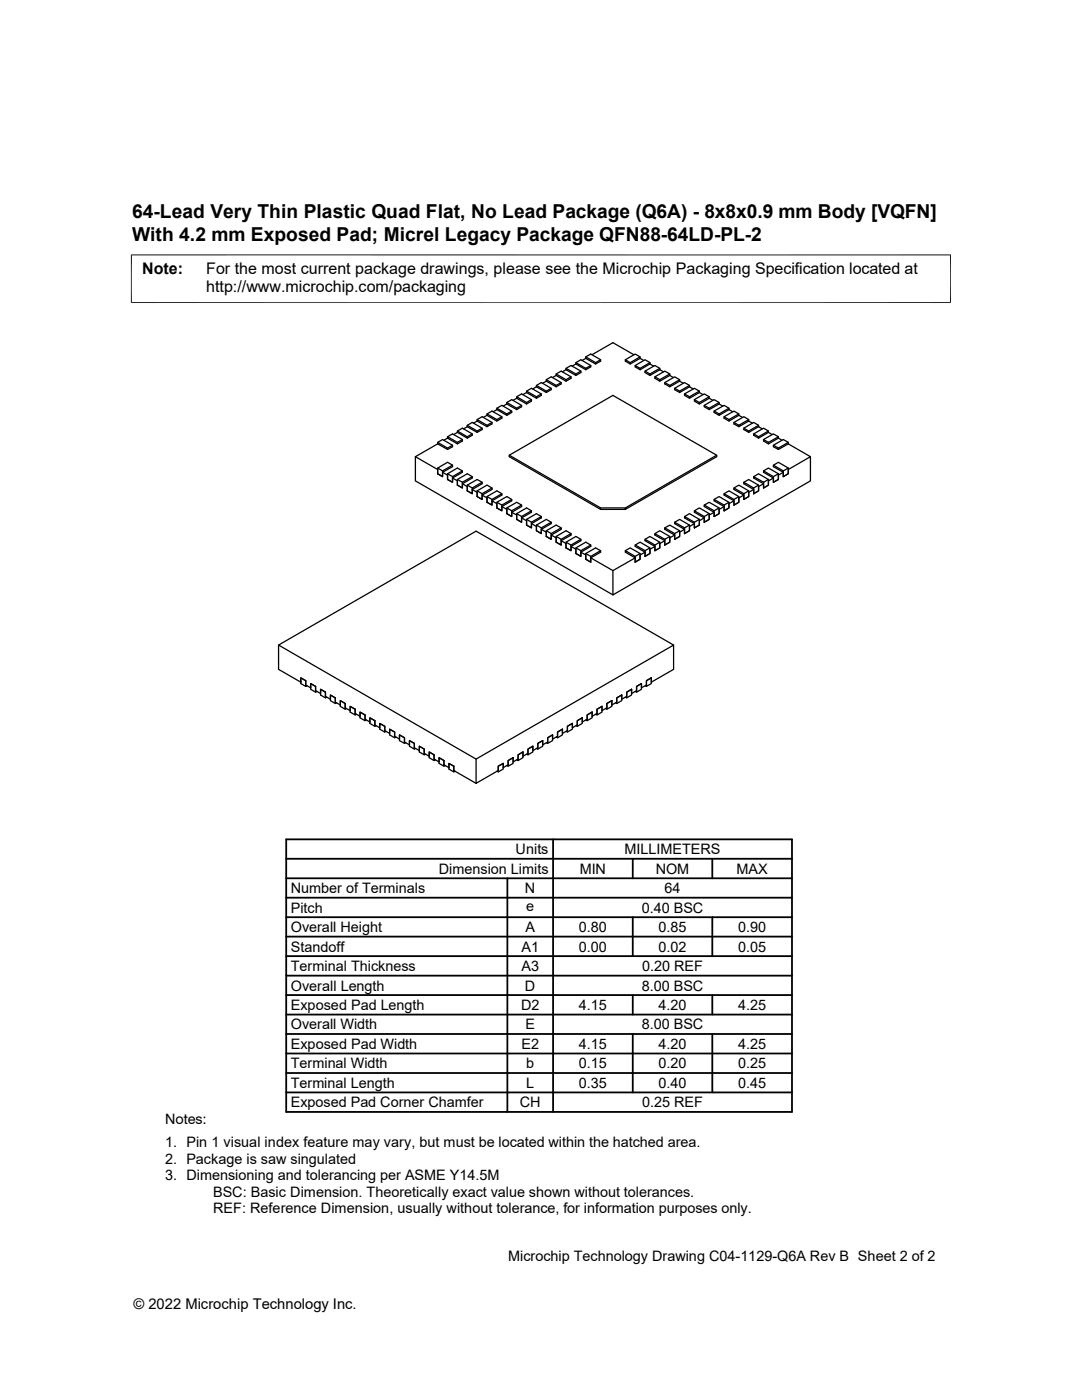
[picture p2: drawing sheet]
<svg xmlns="http://www.w3.org/2000/svg" width="216mm" height="279mm" viewBox="0 0 216 279" stroke-linecap="round" stroke-linejoin="round" font-family="sans-serif">
<g fill="none" stroke="#000" stroke-width=".25">
<path d="M103.1 79.2l2 1.1v.3M103.1 79.2l1-.6 1.9 1.2v.3l-.9 .5-2-1.1zM103.1 79.5l-.7 .4M105.1 78.1l1.9 1.1v.3M105.1 78.1l.9-.6 2 1.1v.3l-1 .6-1.9-1.2zM105.1 78.3l-.8 .5M106 79.8l-.9 .5M107 76.9l2 1.2v.2M107 76.9l1-.6 2 1.2v.3l-1 .5-2-1.1zM107 77.2l-.7 .4M108 78.6l-1 .6M109 75.8l2 1.1v.3"/>
<path d="M109 75.8l1-.6 2 1.1v.3l-1 .6-2-1.1zM109 76.1l-.7 .4M110 77.5l-1 .6M111 74.6l1.9 1.2v.3M111 74.6l1-.5 1.9 1.1v.3l-1 .6-1.9-1.2zM111 74.9l-.8 .5M112 76.3l-1 .6M112.9 73.5l2 1.1v.3M112.9 73.5l1-.6 2 1.2v.3l-1 .5-2-1.1zM112.9 73.8l-.7 .4M113.9 75.2l-1 .6M114.9 72.4l2 1.1v.3"/>
<path d="M114.9 72.4l1-.6 2 1.1v.3l-1 .6-2-1.2zM114.9 72.6l-.7 .5M115.9 74.1l-1 .5M116.9 71.2l2 1.2v.2M116.9 71.2l1-.5 1.9 1.1v.3l-.9 .5-2-1.1zM116.9 71.5l-.8 .4M117.9 72.9l-1 .6M118.1 70.8l4.2-2.4 4.2 2.4M119.8 71.8l-.9 .6M124.8 71.8l1.9-1.1 1 .5v.3l-1.9 1.1-1-.5zM124.8 71.8l1 .6M126.7 72.9l2-1.1 1 .6v.2l-2 1.2-1-.6z"/>
<path d="M126.7 72.9l1 .6M127.7 71.2l-1.9 1.2v.2M127.7 71.5l.8 .4M128.7 74.1l2-1.2 1 .6v.3l-2 1.1-1-.5zM128.7 74.1l1 .5M129.7 72.4l-2 1.1v.3M129.7 72.6l.7 .5M130.7 75.2l1 .6M130.7 75.2l2-1.1 .9 .5v.3l-1.9 1.2-1-.6zM131.7 73.5l-2 1.1v.3M131.7 73.8l.7 .4M132.7 76.3l1.9-1.1 1 .6v.3l-2 1.1-.9-.6z"/>
<path d="M132.7 76.3l.9 .6M133.6 74.6l-1.9 1.2v.3M133.6 74.9l.8 .5M134.6 77.5l2-1.2 1 .6v.3l-2 1.1-1-.5zM134.6 77.5l1 .6M135.6 75.8l-2 1.1v.3M135.6 76.1l.8 .4M136.6 78.6l2-1.1 1 .6v.2l-2 1.2-1-.6zM136.6 78.6l1 .6M137.6 76.9l-2 1.2v.2M137.6 77.2l.7 .4M138.6 79.8l1.9-1.2 1 .6v.3l-1.9 1.1-1-.5z"/>
<path d="M138.6 79.8l1 .5M139.6 78.1l-2 1.1v.3M139.6 78.3l.7 .5M141.5 79.2l-1.9 1.1v.3M141.5 79.5l.8 .4M82.9 91.1l4.4 2.6v.9M87.3 93.4l1 .6M87.3 94.6l1 .5v-1.1l2-1.2v.3l-2 1.2v.8zM87.3 88.3l1-.6 2 1.2v.3l-1 .5-2-1.1zM87.3 88.3l2 1.1v.3M87.3 88.6l-4.4 2.5v4.9l39.4 22.7M88.3 94.3l1 .5v.9"/>
<path d="M89.3 95.7l1 .5v-1.1l2-1.1v.3l-2 1.1v.8zM89.3 94.6l1 .5M89.3 87.2l2 1.1v.3M89.3 87.2l1-.6 2 1.1v.3l-1 .6-2-1.2zM89.3 87.4l-.7 .5M90.3 92.8l-1-.5-2 1.1v1.2M90.3 88.9l-1 .5M90.3 95.4l1 .6v.8M91.3 96.8l1 .6v-1.2l1.9-1.1v.3l-1.9 1.1v.9zM91.3 95.7l1 .5M91.3 86l1.9 1.2v.2M91.3 86l1-.5 1.9 1.1v.3l-1 .5-1.9-1.1z"/>
<path d="M91.3 86.3l-.8 .4M92.3 94l-1-.6-2 1.2v1.1M92.3 87.7l-1 .6M92.3 96.5l.9 .6v.9M93.2 98l1 .5v-1.1l2-1.2v.3l-2 1.2v.8zM93.2 96.8l1 .6M93.2 84.9l2 1.1v.3M93.2 84.9l1-.6 2 1.2v.2l-1 .6-2-1.1zM93.2 85.2l-.7 .4M94.2 95.1l-1-.5-1.9 1.1v1.1M94.2 86.6l-1 .6M94.2 97.7l1 .6v.8"/>
<path d="M95.2 99.1l1 .6v-1.2l2-1.1v.3l-2 1.1v.9zM95.2 98l1 .5M95.2 83.7l2 1.2v.3M95.2 83.7l1-.5 2 1.1v.3l-1 .6-2-1.2zM95.2 84l-.7 .5M96.2 96.2l-1-.5-2 1.1v1.2M96.2 85.5l-1 .5M96.2 98.8l1 .6v.8M97.2 99.1l1 .6M97.2 82.6l1.9 1.1v.3M97.2 82.6l1-.6 1.9 1.2v.3l-1 .5-1.9-1.1zM97.2 82.9l-.8 .4"/>
<path d="M98.2 97.4l-1-.6-2 1.2v1.1M98.2 84.3l-1 .6M98.2 99.9l.9 .6v.9M99.1 81.5l2 1.1v.3M99.1 81.5l1-.6 2 1.1v.3l-1 .6-2-1.2zM99.1 81.7l-.7 .5M100.1 98.5l-1-.5-1.9 1.1v1.1M100.1 83.2l-1 .5M101.1 80.3l2 1.2v.2M101.1 80.3l1-.5 2 1.1v.3l-1 .5-2-1.1zM101.1 80.6l-.7 .4M101.6 90.8l20.7-11.9 20.7 11.9v.3l-18.2 10.6h-5l-18.2-10.6z"/>
<path d="M101.6 90.8l18.2 10.6v.3M102.1 99.7l-1-.6-2 1.1v1.2M102.1 82l-1 .6M104.1 80.9l-1 .6M140.5 80.9l2-1.1 1 .5v.3l-2 1.1-1-.5zM140.5 80.9l1 .6M142.5 99.7l1-.6 2 1.1v1.2l-1 .5v-1.1l1-.6M142.5 82l2-1.1 1 .6v.2l-2 1.2-1-.6zM142.5 82l1 .6M143 90.8l-18.2 10.6M143.5 80.3l-2 1.2v.2M143.5 80.6l.7 .4"/>
<path d="M144.5 98.5l1-.5 1.9 1.1v1.1l-.9 .6M144.5 83.2l2-1.2 .9 .6v.3l-1.9 1.1-1-.5zM144.5 83.2l1 .5M145.5 81.5l-2 1.1v.3M145.5 81.7l.7 .5M146.5 97.4l.9-.6 2 1.2v1.1l-1 .6M146.5 99.7l-2-1.2v.3l2 1.1v.9M146.5 84.3l1.9-1.1 1 .5v.3l-2 1.2-.9-.6zM146.5 84.3l.9 .6M146.5 99.9l-1 .6v.9l-1 .5v-.8l-2-1.2v-.2l2 1.1M147.4 99.1l-.9 .6v1.1M147.4 82.6l-1.9 1.1v.3"/>
<path d="M147.4 82.9l.8 .4M148.4 98.5l-1.9-1.1v.3l1.9 1.1v.9M148.4 96.2l1-.5 2 1.1v1.2l-1 .5M148.4 85.5l2-1.2 1 .6v.3l-2 1.1-1-.6zM148.4 85.5l1 .5M148.4 98.8l-1 .6v.8l-.9 .6M149.4 98l-1 .5v1.2M149.4 83.7l-2 1.2v.3M149.4 84l.7 .5M150.4 95.1l1-.5 1.9 1.1v1.1l-.9 .6M150.4 97.4l-2-1.2v.3l2 1.2v.8M150.4 86.6l2-1.2 .9 .6v.3l-1.9 1.1-1-.5z"/>
<path d="M150.4 86.6l1 .6M150.4 97.7l-1 .6v.8l-1 .6M151.4 96.8l-1 .6v1.1M151.4 84.9l-2 1.1v.3M151.4 85.2l.7 .4M152.4 96.2l-2-1.1v.3l2 1.1v.9M152.4 94l.9-.6 2 1.2v1.1l-1 .5M152.4 87.7l.9 .6M152.4 87.7l1.9-1.1 1 .6v.2l-2 1.2-.9-.6zM152.4 96.5l-1 .6v.9l-1 .5M153.3 95.7l-.9 .5v1.2M153.3 86l-1.9 1.2v.2"/>
<path d="M153.3 86.3l.8 .4M154.3 92.8l1-.5 2 1.1v1.2l-1 .5M154.3 95.1l-1.9-1.1v.3l1.9 1.1v.8M154.3 88.9l2-1.2 1 .6v.3l-2 1.1-1-.5zM154.3 88.9l1 .5M154.3 95.4l-1 .6v.8l-.9 .6M155.3 94.6l-1 .5v1.1M155.3 87.2l-2 1.1v.3M155.3 87.4l.7 .5M156.3 94l-2-1.2v.3l2 1.2v.8M156.3 95.1l1-.5v-.9l4.4-2.6v4.9l-39.4 22.7v-4.8l4.4-2.6M156.3 94.3l-1 .5v.9l-1 .5"/>
<path d="M157.3 93.4l-1 .6v1.1M157.3 88.3l-2 1.1v.3M157.3 88.6l4.4 2.5M97.2 100.2l1 .6v-1.1l1.9-1.2v.3l-1.9 1.1v.9zM99.1 101.4l1 .5v-1.1l2-1.1v.2l-2 1.2v.8zM99.1 100.2l1 .6M100.1 101.1l1 .6v.8M101.1 102.5l1 .6v-1.2l2-1.1v.3l-2 1.1v.9zM101.1 101.4l1 .5M102.1 102.2l1 .6v.9M103.1 103.7l1 .5v-1.1l1.9-1.2v.3l-1.9 1.2v.8zM103.1 102.5l1 .6"/>
<path d="M104.1 100.8l-1-.6-2 1.2v1.1M104.1 103.4l1 .5v.9M105.1 104.8l.9 .5v-1.1l2-1.1v.3l-2 1.1v.8zM105.1 103.7l.9 .5M106 101.9l-.9-.5-2 1.1v1.2M106 104.5l1 .6v.8M107 105.9l1 .6v-1.2l2-1.1v.3l-2 1.1v.9zM107 104.8l1 .5M108 103.1l-1-.6-1.9 1.2v1.1M108 105.6l1 .6v.9M109 107.1l1 .5v-1.1l2-1.2v.3l-2 1.2v.8zM109 105.9l1 .6"/>
<path d="M110 104.2l-1-.5-2 1.1v1.1M110 106.8l1 .5v.9M111 108.2l1 .6v-1.2l1.9-1.1v.3l-1.9 1.1v.9zM111 107.1l1 .5M112 105.3l-1-.5-2 1.1v1.2M112 107.9l.9 .6v.8M112.9 109.3l1 .6v-1.1l2-1.2v.3l-2 1.2v.8zM112.9 108.2l1 .6M113.9 106.5l-1-.6-1.9 1.2v1.1M113.9 109.1l1 .5v.9M114.9 110.5l1 .5v-1.1l2-1.1v.3l-2 1.1v.8zM114.9 109.3l1 .6"/>
<path d="M115.9 107.6l-1-.5-2 1.1v1.1M115.9 110.2l1 .6v.8M116.9 110.5l1 .5M116.9 111.6l1 .6v-1.2l1.9-1.1v.3l-1.9 1.1v.9zM117.9 108.8l-1-.6-2 1.1v1.2M117.9 111.3l4.4 2.6M119.8 101.4h5v.3M119.8 109.9l-.9-.6-2 1.2v1.1M124.8 109.9l1-.6 1.9 1.2v1.1l-1 .6M126.7 108.8l1-.6 2 1.1v1.2l-1 .5M126.7 111l-1.9-1.1v.3l1.9 1.1v.9M127.7 110.5l-1 .5v1.2"/>
<path d="M128.7 109.9l-2-1.1v.3l2 1.1v.8M128.7 107.6l1-.5 2 1.1v1.1l-1 .6M128.7 110.2l-1 .6v.8l-1 .6M129.7 109.3l-1 .6v1.1M130.7 106.5l1-.6 1.9 1.2v1.1l-.9 .6M130.7 108.8l-2-1.2v.3l2 1.2v.8M130.7 109.1l-1 .5v.9l-1 .5M131.7 108.2l-1 .6v1.1M132.7 107.6l-2-1.1v.3l2 1.1v.9M132.7 105.3l.9-.5 2 1.1v1.2l-1 .5M132.7 107.9l-1 .6v.8l-1 .6M133.6 107.1l-.9 .5v1.2"/>
<path d="M134.6 104.2l1-.5 2 1.1v1.1l-1 .6M134.6 106.5l-1.9-1.2v.3l1.9 1.2v.8M134.6 106.8l-1 .5v.9l-.9 .6M135.6 105.9l-1 .6v1.1M136.6 105.3l-2-1.1v.3l2 1.1v.9M136.6 103.1l1-.6 2 1.2v1.1l-1 .5M136.6 105.6l-1 .6v.9l-1 .5M137.6 104.8l-1 .5v1.2M138.6 101.9l1-.5 1.9 1.1v1.2l-1 .5M138.6 104.2l-2-1.1v.3l2 1.1v.8M138.6 104.5l-1 .6v.8l-1 .6M139.6 103.7l-1 .5v1.1"/>
<path d="M140.5 103.1l-1.9-1.2v.3l1.9 1.2v.8M140.5 100.8l1-.6 2 1.2v1.1l-1 .6M140.5 103.4l-.9 .5v.9l-1 .5M141.5 102.5l-1 .6v1.1M142.5 101.9l-2-1.1v.3l2 1.1v.9M142.5 102.2l-1 .6v.9l-1 .5M143.5 101.4l-1 .5v1.2M144.5 101.1l-1 .6v.8l-1 .6M55.6 128.7l39.4 22.8M61 135.8v.9l1 .6v-.9l1 .6M61 135.8l-1-.5v1.1l1 .6M61 135.8v1.2l.3-.2"/>
<path d="M63 137l-1-.6v1.2l1 .5M63 137v1.1l.2-.1M63 137v.8l1 .6v-.8l.9 .5M64.9 138.1v.9l1 .6v-.9l1 .6M64.9 138.1l-.9-.5v1.1l.9 .6M64.9 138.1v1.2l.3-.2M66.9 139.3l-1-.6v1.1l1 .6M66.9 139.3v1.1l.3-.1M66.9 139.3v.8l1 .6v-.9l1 .6M122.1 139.8v1.2l-1 .5M122.1 139.8l-1 .6v1.1l-.2-.1M122.1 139.8l-1 .6v.9l-1 .5v-.8"/>
<path d="M124.1 138.7l-1 .6v.8l-1 .6v-.9M124.1 138.7v1.1l-1 .6M124.1 138.7l-1 .6v1.1l-.3-.1M126 137.6l-.9 .5v.9l-1 .6v-.9M126 137.6v1.1l-.9 .6M126 137.6l-.9 .5v1.2l-.3-.2M128 136.4l-1 .6v.8l-1 .6v-.8M128 136.4v1.2l-1 .5M128 136.4l-1 .6v1.1l-.2-.1M130 135.3v.8l4.4-2.5v-4.9l-39.4 22.8v4.8l4.4-2.5v-.9l1-.5M130 135.3l-1 .5v.9l-1 .6v-.9M130 135.3v1.1l-1 .6"/>
<path d="M130 135.3l-1 .5v1.2l-.3-.2M134.4 128.7l-39.4-22.7-39.4 22.7v4.9l4.4 2.5v-.8l1 .5M68.9 140.4v.9l1 .5v-.8l1 .5M68.9 140.4l-1-.6v1.2l1 .5M68.9 140.4v1.1l.2-.1M70.9 141.5v1.2l.2-.2M70.9 141.5l-1-.5v1.1l1 .6M70.9 141.5v.9l.9 .6v-.9l1 .6M72.8 142.7v.8l1 .6v-.8l1 .5M72.8 142.7v1.1l.3-.1M72.8 142.7l-1-.6v1.2l1 .5M74.8 143.8v1.1l.2-.1"/>
<path d="M74.8 143.8l-1-.5v1.1l1 .5M74.8 143.8v.9l1 .5v-.8l1 .5M76.8 144.9v.9l.9 .6v-.9l1 .6M76.8 144.9v1.2l.2-.2M76.8 144.9l-1-.5v1.1l1 .6M78.7 146.1v1.1l.3-.1M78.7 146.1l-1-.6v1.2l1 .5M78.7 146.1v.8l1 .6v-.8l1 .5M80.7 147.2v.9l1 .6v-.9l1 .6M80.7 147.2v1.2l.3-.2M80.7 147.2l-1-.5v1.1l1 .6M82.7 148.4l-1-.6v1.1l1 .6"/>
<path d="M82.7 148.4v.8l1 .6v-.9l.9 .6M82.7 148.4v1.1l.2-.1M84.6 149.5v.9l1 .5v-.8l1 .5M84.6 149.5l-.9-.6v1.2l.9 .5M84.6 149.5v1.1l.3-.1M86.6 150.6v.9l1 .6v-.9l1 .6M86.6 150.6l-1-.5v1.1l1 .6M86.6 150.6v1.2l.3-.2M88.6 151.8v.8l1 .6v-.8l1 .5M88.6 151.8l-1-.6v1.2l1 .5M88.6 151.8v1.1l.2-.1M90.6 152.9v.9l4.4 2.5"/>
<path d="M90.6 152.9l-1-.5v1.1l1 .6M90.6 152.9v1.2l.2-.2M100.4 152.4v1.1l-1 .6M100.4 152.4l-1 .5v1.2l-.2-.2M102.4 151.2l-1 .6v.8l-1 .6v-.8M102.4 151.2v1.2l-1 .5M102.4 151.2l-1 .6v1.1l-.2-.1M104.4 150.1l-1 .5v.9l-1 .6v-.9M104.4 150.1v1.1l-1 .6M104.4 150.1l-1 .5v1.2l-.3-.2M106.3 148.9l-1 .6v.9l-.9 .5v-.8M106.3 148.9v1.2l-1 .5"/>
<path d="M106.3 148.9l-1 .6v1.1l-.2-.1M108.3 147.8v1.1l-1 .6M108.3 147.8l-1 .6v1.1l-.2-.1M108.3 147.8l-1 .6v.8l-1 .6v-.9M110.3 146.7l-1 .5v.9l-1 .6v-.9M110.3 146.7v1.1l-1 .6M110.3 146.7l-1 .5v1.2l-.3-.2M112.2 145.5l-.9 .6v.8l-1 .6v-.8M112.2 145.5v1.2l-.9 .5M112.2 145.5l-.9 .6v1.1l-.3-.1M114.2 144.4l-1 .5v.9l-1 .6v-.9M114.2 144.4v1.1l-1 .6"/>
<path d="M114.2 144.4l-1 .5v1.2l-.2-.2M116.2 143.3v1.1l-1 .5M116.2 143.3l-1 .5v1.1l-.3-.1M116.2 143.3l-1 .5v.9l-1 .5v-.8M118.2 142.1l-1 .6v.8l-1 .6v-.8M118.2 142.1v1.2l-1 .5M118.2 142.1l-1 .6v1.1l-.3-.1M120.1 141l-1 .5v.9l-.9 .6v-.9M120.1 141v1.1l-1 .6M120.1 141l-1 .5v1.2l-.2-.2"/>
</g>
<path d="M26.1 50.9h163.7M26.2 50.8v9.7M189.7 50.8v9.7M26.1 60.4h163.7" fill="none" stroke="#000" stroke-width=".2"/>
<g fill="none" stroke="#000" stroke-width=".36">
<path d="M57.1 179.2h100.9M57.1 175.3h100.9M57.1 171.4h100.9M57.1 167.5h100.9v54.4h-100.9zM101.2 175.3v46.6M110.4 167.5v54.4M126.3 171.4v3.9M142.1 171.4v3.9M57.1 186.9h100.9M57.1 183h100.9M57.1 198.6h100.9M57.1 194.7h100.9"/>
<path d="M57.1 190.8h100.9M126.3 183v7.8M126.3 198.6v3.9M142.1 183v7.8M142.1 198.6v3.9M57.1 214.1h100.9M57.1 206.4h100.9M57.1 202.5h100.9M57.1 210.2h100.9M57.1 218h100.9M126.3 206.4v11.6M142.1 206.4v11.6"/>
</g>
<g font-size="3.8">
<text x="26.4" y="43.5">64-Lead Very Thin Plastic Quad Flat, No Lead Package (Q6A) - 8x8x0.9 mm Body [VQFN]</text>
<text x="26.4" y="48">With 4.2 mm Exposed Pad; Micrel Legacy Package QFN88-64LD-PL-2</text>
</g>
<g font-size="3.2">
<text x="28.4" y="54.6">Note:</text>
<text x="41.1" y="58.3">http://www.microchip.com/packaging</text>
<text x="41.1" y="54.6">For the most current package drawings, please see the Microchip Packaging Specification located at</text>
</g>
<g font-size="2.9">
<text x="102.9" y="170.5">Units</text>
<text x="124.6" y="170.5">MILLIMETERS</text>
<text x="58" y="178.2">Number of Terminals</text>
<text x="87.6" y="174.4">Dimension Limits</text>
<text x="104.8" y="178.2">N</text>
<text x="115.7" y="174.4">MIN</text>
<text x="130.8" y="174.4">NOM</text>
<text x="132.6" y="178.2">64</text>
<text x="147" y="174.4">MAX</text>
<text x="58" y="182.1">Pitch</text>
<text x="105" y="181.8">e</text>
<text x="128" y="182.1">0.40 BSC</text>
<text x="58" y="186">Overall Height</text>
<text x="58" y="189.9">Standoff</text>
<text x="104.1" y="189.9">A1</text>
<text x="104.8" y="186">A</text>
<text x="115.5" y="186">0.80</text>
<text x="115.5" y="189.9">0.00</text>
<text x="131.4" y="186">0.85</text>
<text x="131.4" y="189.9">0.02</text>
<text x="147.3" y="186">0.90</text>
<text x="147.3" y="189.9">0.05</text>
<text x="58" y="193.8">Terminal Thickness</text>
<text x="58" y="197.7">Overall Length</text>
<text x="104.1" y="193.8">A3</text>
<text x="104.8" y="197.7">D</text>
<text x="128" y="197.7">8.00 BSC</text>
<text x="128.1" y="193.8">0.20 REF</text>
<text x="58" y="201.6">Exposed Pad Length</text>
<text x="104" y="201.6">D2</text>
<text x="115.5" y="201.6">4.15</text>
<text x="131.4" y="201.6">4.20</text>
<text x="147.3" y="201.6">4.25</text>
<text x="58" y="205.4">Overall Width</text>
<text x="58" y="209.3">Exposed Pad Width</text>
<text x="104" y="209.3">E2</text>
<text x="104.8" y="205.4">E</text>
<text x="115.5" y="209.3">4.15</text>
<text x="128" y="205.4">8.00 BSC</text>
<text x="131.4" y="209.3">4.20</text>
<text x="147.3" y="209.3">4.25</text>
<text x="58" y="213.2">Terminal Width</text>
<text x="105" y="213.2">b</text>
<text x="115.5" y="213.2">0.15</text>
<text x="131.4" y="213.2">0.20</text>
<text x="147.3" y="213.2">0.25</text>
<text x="58" y="217.1">Terminal Length</text>
<text x="58" y="221">Exposed Pad Corner Chamfer</text>
<text x="103.7" y="221">CH</text>
<text x="105" y="217.1">L</text>
<text x="115.5" y="217.1">0.35</text>
<text x="128.1" y="221">0.25 REF</text>
<text x="131.4" y="217.1">0.40</text>
<text x="147.3" y="217.1">0.45</text>
<text x="32.9" y="224.3">Notes:</text>
<text x="32.9" y="228.9">1. Pin 1 visual index feature may vary, but must be located within the hatched area.</text>
<text x="32.9" y="232.2">2. Package is saw singulated</text>
<text x="32.9" y="235.5">3. Dimensioning and tolerancing per ASME Y14.5M</text>
<text x="42.5" y="238.8">BSC: Basic Dimension. Theoretically exact value shown without tolerances.</text>
<text x="42.5" y="242.2">REF: Reference Dimension, usually without tolerance, for information purposes only.</text>
<text x="101.4" y="251.7">Microchip Technology Drawing C04-1129-Q6A Rev B Sheet 2 of 2</text>
<text x="26.6" y="261.3">© 2022 Microchip Technology Inc.</text>
</g>
</svg>
